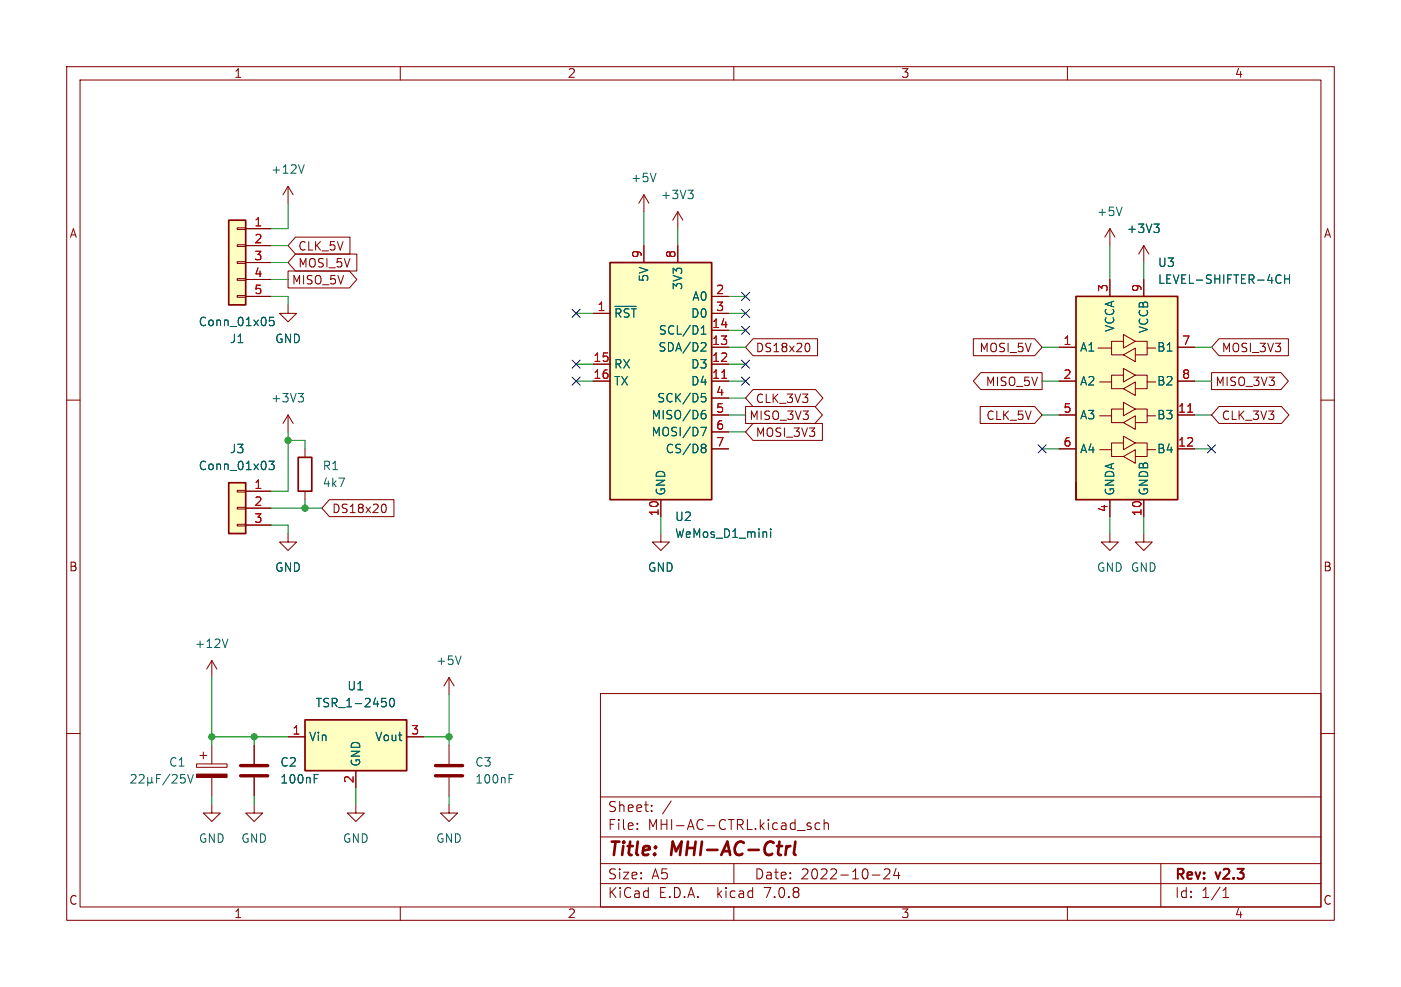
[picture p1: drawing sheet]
<svg xmlns="http://www.w3.org/2000/svg" width="210mm" height="148mm" viewBox="0 0 210 148" stroke-linecap="round" stroke-linejoin="round" font-family="sans-serif">
<g fill="none" stroke="#840000" stroke-width=".15">
<path d="M10 10h190v128h-190zM12 12h186v124h-186zM60 10v2M110 10v2M160 10v2M35.6 39.2h1.2v.3h-1.2zM35.6 36.7h1.2v.3h-1.2zM35.6 34.2h1.2v.2h-1.2zM36.8 34.3h3.8M36.8 36.8h3.8M36.8 39.4h3.8M43.2 27.9l-.8 1.3"/>
<path d="M43.2 27.9v2.6M43.2 27.9l.7 1.3M44.3 35.6h8.2v2.5h-8.2l-1.1-1.3zM44.3 38.1h9.2v2.5h-9.2l-1.1-1.2zM96.5 29.2l-.7 1.3M96.5 29.2v2.6M96.5 36.8v2.6M96.5 29.2l.8 1.3M101.6 31.8l-.8 1.2M101.6 31.8v2.5M101.6 36.8v2.6M101.6 31.8l.8 1.2"/>
<path d="M166.4 34.3l-.8 1.3M166.4 34.3v2.5M166.4 34.3l.7 1.3M171.4 36.8l-.7 1.3M171.4 36.8v2.6M171.4 36.8l.8 1.3M10 60h2M35.6 44.3h1.2v.3h-1.2zM35.6 41.8h1.2v.2h-1.2zM36.8 41.9h3.8M36.8 44.5h3.8M43.2 45.7v1.3h1.2l-1.2 1.3-1.3-1.3h1.3"/>
<path d="M43.2 40.6h9.2l1.1 1.3-1.1 1.3h-9.2zM88.9 57.2h2.5M88.9 47h2.5M88.9 54.6h2.5M106.7 44.5h2.5M106.7 52.1h2.5M106.7 57.2h2.5M106.7 47h2.5M106.7 54.6h2.5M106.7 49.5h2.5M106.7 59.7h2.5M112.9 58.4h9.3l1.2 1.3-1.2 1.3h-9.3l-1.1-1.3z"/>
<path d="M112.9 50.8h9.7v2.5h-9.7l-1.1-1.2zM121 51.5a.69 .69 0 0 1 .5 .5 .69 .69 0 0 1-.3 .7h-.2M145.9 50.8h9.2l1.1 1.3-1.1 1.2h-9.2zM147 55.9h9.2v2.5h-9.2l-1.1-1.2zM158.7 52.1h2.6M158.7 57.2h2.6M164.6 52.2h2v1h1.8M164.8 57.3h1.8v1h1.8M166.4 41.9v2.6M168.4 56.3h-1.8v1M168.4 51.2h-1.8v1M168.4 58.3l1.8-1v2z"/>
<path d="M168.4 53.2l1.8-1v2zM168.4 55.2l1.8 1.1-1.8 1zM168.4 50.2l1.8 1-1.8 1zM170.2 56.3h1.8v1h1.2M170.2 51.2h1.8v1h1.2M171.4 41.9v2.6M172 57.3v1h-1.8M172 52.2v1h-1.8M176.5 52.1h2.6M176.5 57.2h2.6M181.6 55.9h10.4l1.1 1.3-1.1 1.2h-10.4zM182.7 50.8h10.4v2.5h-10.4l-1.1-1.2z"/>
<path d="M198 60h2M35.6 78.6h1.2v.3h-1.2zM35.6 76.1h1.2v.2h-1.2zM35.6 73.5h1.2v.3h-1.2zM36.8 73.7h3.8M36.8 76.2h3.8M36.8 78.7h3.8M43.2 62.2v2.6M43.2 62.2l-.8 1.3M43.2 62.2l.7 1.3M45.7 67.3v1.3M45.7 73.7v1.2"/>
<path d="M49.4 74.9h9.7v2.6h-9.7l-1.1-1.3zM57.5 75.6a.69 .69 0 0 1 .5 .5 .69 .69 0 0 1-.3 .7l-.2 .1M99.1 74.9v2.6M106.7 62.2h2.5M106.7 67.3h2.5M106.7 64.8h2.5M111.8 61h10.4l1.1 1.2-1.1 1.3h-10.4zM112.9 63.5h10.4v2.5h-10.4l-1.1-1.2zM146.9 61h8.2l1.1 1.2-1.1 1.3h-8.2zM158.7 62.2h2.6M158.7 67.3h2.6M164.8 67.4h1.8v1.1h1.8"/>
<path d="M164.8 62.4h1.8v1h1.8M166.4 74.9v2.6M168.4 66.4h-1.8v1M168.4 61.3h-1.8v1.1M168.4 68.5l1.8-1.1v2.1zM168.4 63.4l1.8-1v2zM168.4 65.4l1.8 1-1.8 1zM168.4 60.3l1.8 1-1.8 1.1zM170.2 66.4h1.8v1h1.2M170.2 61.3h1.8v1.1h1.2M171.4 74.9v2.6M172 67.4v1.1h-1.8"/>
<path d="M172 62.4v1h-1.8M176.5 62.2h2.6M176.5 67.3h2.6M182.7 61h9.4l1.1 1.2-1.1 1.3h-9.4l-1.1-1.3zM31.7 99.1v2.5M31.7 99.1l-.7 1.2M31.7 99.1l.8 1.2M43.2 80v1.3h1.2l-1.2 1.3-1.3-1.3h1.3M99.1 80v1.3h-1.3l1.3 1.3 1.2-1.3h-1.2M166.4 80v1.3h-1.3l1.3 1.3 1.2-1.3h-1.2M171.4 80v1.3h-1.2l1.2 1.3 1.3-1.3h-1.3M10 110h2"/>
<path d="M29.5 114.6h4.5v.5h-4.5zM30 113.3h1M30.5 112.8v1M31.7 111.8v2.8M31.7 116.6v2.8M38.1 111.8v2.8M38.1 116.6v2.8M43.2 110.5h2.5M53.3 115.6v2.5M61 110.5h2.5M67.3 101.6l-.8 1.3M67.3 101.6v2.5"/>
<path d="M67.3 111.8v2.8M67.3 116.6v2.8M67.3 101.6l.8 1.3M90 104h108v32h-108zM90 119.5h108M198 110h2M31.7 120.7v1.2h1.3l-1.3 1.3-1.2-1.3h1.2M38.1 120.7v1.2h1.3l-1.3 1.3-1.3-1.3h1.3M53.3 120.7v1.2h1.3l-1.3 1.3-1.2-1.3h1.2M60 136v2M67.3 120.7v1.2h1.3l-1.3 1.3-1.3-1.3h1.3M90 132.5h108"/>
<path d="M90 129.5h108M90 125.5h108M95.5 124.2v.2M95.5 123.5v.1M97.7 121.5v.2M97.7 120.8v.1M100.6 120.1l-1.3 1.9M110 136v2M110 129.5v3M121 123.8l.5 .2 .1 .1-.1 .2-.4 .1M121 123.5h.5M122.9 123.5l-.4-.1-.3 .3v.4l.1 .2h.6"/>
<path d="M123.5 123.5a.37 .37 0 0 1 .7 .1v.8M123.5 122.9v1.5M130.8 131.2h1.1M132.5 130.4l.3-.1 .5 .1a.41 .41 0 0 1 0 .5l-.8 .9h.9M134.3 130.2l-.3 1.1h.9M134.7 130.8v1M160 136v2M174 129.5v6.5M183.3 134.6h.9M183.3 133.5l.5-.4v1.5"/>
</g>
<path d="M117.9 126.9l-.2 1.3M118.5 126.9a.59 .59 0 0 0-.6 .4M119.2 126.2l-.2 1.7 .3 .3" fill="none" stroke="#840000" stroke-width=".4"/>
<g fill="none" stroke="#006464" stroke-width=".15">
<path d="M45.6 24.7l-.4 1.3M98.3 26l-.4 1.2M103.1 28.5h.8l-.4 .5M103.7 29l.2 .2v.3l-.2 .3M168.2 31.1l-.4 1.2M173 33.6h.7l-.4 .5M173.5 34.1l.2 .2v.3l-.2 .3M41 47.6h-.6v.6l.1-.1h.5l.1 .2-.1 .4-.1 .1-.5-.1M44.7 59h.8l-.4 .5M45.2 59.5l.3 .2v.3l-.3 .3M92.2 45.9h3.2M105.1 50.1h.7"/>
<path d="M105.1 49.2l.4-.4v1.3M105.2 59h.6M105.3 51.4h.4l.1 .3-.8 .9h.8M105.3 59.5h.3l.2 .2-.1 .5-.4 .1M191.7 41.2l.3 .1M192 42.4l-.3 .1M192.6 41.2v1.3M192.6 41.8h.7M193.3 41.2v1.3M40.3 69.2h.8l-.4 .4 .3 .2v.5l-.1 .1h-.4l-.2-.1M105 64.1h.9l-.6 1.2M105.3 62l.4 .1 .1 .2v.4l-.5 .1"/>
<path d="M105.3 66.6h.3l.2 .3-.2 .3M105.3 67.2h.3M105.6 67.2l.2 .2v.2l-.1 .2-.4 .1M105.7 61.5l-.4 .1M115.5 79.3v.1M115.5 79.7v.9M34.2 95.8l-.5 1.3M69.1 98.4l-.4 1.2M19.7 116.3l.4-.2 .2 .2 .1 .2-.8 .9h.8M20.9 116.3l.5-.2 .1 .2 .1 .2-.8 .9h.8M22.1 117.2l.2 .2h.3l.1-.2M22.1 116.6v1.2"/>
<path d="M22.7 117.2l.2 .2M22.7 116.6v.6M23.5 116.8h.4M24.1 116.1h-.6v1.3M25.5 116.1l-1.1 1.6M25.8 116.3l.5-.2 .2 .2 .1 .2-.8 .9h.8M27.7 116.1h-.6l-.1 .7 .2-.2 .4 .1 .2 .2-.1 .4-.2 .1-.5-.1M28.1 116.1l.5 1.3 .4-1.3M47.1 116.1h.6M47.1 116.8h.4M57.2 104.7h.6M57.8 105.3l.1 .1-.1 .5"/>
<path d="M58.5 104.8l.2-.1a.68 .68 0 0 1 .4 .7 .68 .68 0 0 1-.4 .6l-.2-.1-.1-.4zM76.3 116.1h.6M76.3 116.8h.4"/>
</g>
<g fill="#ffffc2" stroke="#ffffc2" stroke-width=".15">
<path d="M34.3 72.4h2.5v7.6h-2.5z"/>
<path d="M34.3 33h2.5v12.7h-2.5z"/>
<path d="M161.3 44.5h15.2v30.4h-15.2z"/>
<path d="M91.4 39.4h15.3v35.5h-15.3z"/>
<path d="M45.7 108h15.3v7.6h-15.3z"/>
</g>
<path d="M34.3 33h2.5v12.7h-2.5zM91.4 39.4h15.3v35.5h-15.3zM161.3 44.5h15.2v30.4h-15.2zM34.3 72.4h2.5v7.6h-2.5zM44.7 68.6h2v5.1h-2zM161.3 72.4v2.5zM45.7 108h15.3v7.6h-15.3z" fill="none" stroke="#840000" stroke-width=".25"/>
<path d="M29.5 116.1h4.5v.5h-4.5z" fill="#840000" stroke="#840000" stroke-width=".15"/>
<path d="M108.2 56.7h.7M178 61.8h.8" fill="none" stroke="#a90000" stroke-width=".15"/>
<path d="M36.1 116.3h4M36.1 114.8h4M65.3 116.3h4M65.3 114.8h4" fill="none" stroke="#840000" stroke-width=".51"/>
<g fill="none" stroke="#009600" stroke-width=".15">
<path d="M40.6 39.4h2.6M40.6 36.8h2.6M43.2 30.5v3.8h-2.6M96.5 31.8v5M101.6 34.3v2.5M166.4 36.8v5.1M171.4 39.4v2.5M40.6 44.5h2.6v1.2M40.6 41.9h2.6M86.4 57.2h2.5M86.4 47h2.5M86.4 54.6h2.5"/>
<path d="M109.2 57.2h2.6M109.2 47h2.6M109.2 49.5h2.6M109.2 52.1h2.6M109.2 54.6h2.6M109.2 59.7h2.6M109.2 44.5h2.6M156.2 57.2h2.5M156.2 52.1h2.5M179.1 57.2h2.5M179.1 52.1h2.5M40.6 76.2h7.7"/>
<path d="M40.6 78.7h2.6v1.3M43.2 64.8v8.9h-2.6M43.2 66h2.5v1.3M45.7 74.9v1.3M99.1 77.5v2.5M109.2 62.2h2.6M109.2 64.8h2.6M156.2 67.3h2.5M156.2 62.2h2.5M166.4 77.5v2.5M171.4 77.5v2.5M179.1 67.3h2.5"/>
<path d="M179.1 62.2h2.5M31.7 110.5h11.5M31.7 101.6v10.2M31.7 119.4v1.3M38.1 110.5v1.3M38.1 119.4v1.3M53.3 118.1v2.6M63.5 110.5h3.8M67.3 104.1v7.7M67.3 119.4v1.3"/>
</g>
<g fill="none" stroke="#000084" stroke-width=".15">
<path d="M85.8 56.5l1.2 1.3M85.8 54l1.2 1.2M85.8 46.4l1.2 1.2M87 56.5l-1.2 1.3M87 54l-1.2 1.2M87 46.4l-1.2 1.2M111.2 46.4l1.2 1.2M111.2 48.9l1.2 1.2M111.2 43.8l1.2 1.3M111.2 54l1.2 1.2M111.2 56.5l1.2 1.3M112.4 46.4l-1.2 1.2"/>
<path d="M112.4 48.9l-1.2 1.2M112.4 43.8l-1.2 1.3M112.4 54l-1.2 1.2M112.4 56.5l-1.2 1.3M155.6 66.7l1.2 1.2M156.8 66.7l-1.2 1.2M181 66.7l1.2 1.2M182.2 66.7l-1.2 1.2"/>
</g>
<g fill="#009600" stroke="#009600" stroke-width=".15">
<circle cx="43.2" cy="66" r=".46"/>
<circle cx="38.1" cy="110.5" r=".46"/>
<circle cx="31.7" cy="110.5" r=".46"/>
<circle cx="67.3" cy="110.5" r=".46"/>
<circle cx="45.7" cy="76.2" r=".46"/>
</g>
<g font-size="2.8" fill="#840000">
<text x="91" y="128.9">Title:</text>
<text x="100.7" y="128.9">MHI-AC-Ctrl</text>
</g>
<g font-size="2.1" fill="#840000">
<text x="91" y="124.7">File:</text>
<text x="91" y="122">Sheet:</text>
<text x="97.1" y="124.7">MHI-AC-CTRL.kicad_sch</text>
<text x="91" y="134.9">KiCad</text>
<text x="91" y="132.1">Size:</text>
<text x="97.7" y="132.1">A5</text>
<text x="98.7" y="134.9">E.D.A.</text>
<text x="107.6" y="134.9">kicad</text>
<text x="113" y="132.1">Date:</text>
<text x="114.9" y="134.9">7.0.8</text>
<text x="120" y="132.1">2022-10-24</text>
<text x="176" y="132.3">Rev:</text>
<text x="176" y="134.9">Id:</text>
<text x="180.1" y="134.9">1/1</text>
<text x="182.4" y="132.3">v2.3</text>
</g>
<g font-size="1.8" fill="#840000">
<text x="35" y="11.9">1</text>
<text x="85" y="11.9">2</text>
<text x="135" y="11.9">3</text>
<text x="185" y="11.9">4</text>
<text x="10.3" y="35.9">A</text>
<text x="198.4" y="35.9">A</text>
<text x="44.6" y="37.8">CLK_5V</text>
<text x="44.6" y="40.3">MOSI_5V</text>
<text x="43.7" y="42.9">MISO_5V</text>
<text x="113.2" y="53">DS18x20</text>
<text x="146.7" y="53">MOSI_5V</text>
<text x="183" y="53">MOSI_3V3</text>
<text x="147.7" y="58.1">MISO_5V</text>
<text x="182.1" y="58.1">MISO_3V3</text>
<text x="112.2" y="63.2">MISO_3V3</text>
<text x="113.2" y="60.6">CLK_3V3</text>
<text x="113.2" y="65.7">MOSI_3V3</text>
<text x="147.7" y="63.2">CLK_5V</text>
<text x="183" y="63.2">CLK_3V3</text>
<text x="49.7" y="77.2">DS18x20</text>
<text x="10.3" y="85.9">B</text>
<text x="198.3" y="85.9">B</text>
<text x="10.3" y="135.9">C</text>
<text x="35" y="137.9">1</text>
<text x="85" y="137.9">2</text>
<text x="135" y="137.9">3</text>
<text x="185" y="137.9">4</text>
<text x="198.3" y="135.9">C</text>
</g>
<g font-size="1.8" fill="#006464">
<text x="40.5" y="26.3">+12V</text>
<text x="94.5" y="27.5">+5V</text>
<text x="99" y="30.1">+3V3</text>
<text x="164.3" y="32.6">+5V</text>
<text x="168.8" y="35.2">+3V3</text>
<text x="173.5" y="40.2">U3</text>
<text x="91.9" y="47.9">~{RST}</text>
<text x="97.4" y="42.4" transform="rotate(-90 97.4 42.4)">5V</text>
<text x="102.5" y="43.6" transform="rotate(-90 102.5 43.6)">3V3</text>
<text x="103.5" y="47.9">D0</text>
<text x="103.7" y="45.3">A0</text>
<text x="173.5" y="42.8">LEVEL-SHIFTER-4CH</text>
<text x="29.7" y="49.1">Conn_01x05</text>
<text x="34.4" y="51.7">J1</text>
<text x="41.1" y="51.7">GND</text>
<text x="98.6" y="52.9">SDA/D2</text>
<text x="98.7" y="50.4">SCL/D1</text>
<text x="161.8" y="52.9">A1</text>
<text x="167.2" y="49.9" transform="rotate(-90 167.2 49.9)">VCCA</text>
<text x="172.3" y="50.1" transform="rotate(-90 172.3 50.1)">VCCB</text>
<text x="173.3" y="52.9">B1</text>
<text x="91.9" y="55.5">RX</text>
<text x="91.9" y="58">TX</text>
<text x="103.5" y="58">D4</text>
<text x="103.5" y="55.5">D3</text>
<text x="161.8" y="58">A2</text>
<text x="173.3" y="58">B2</text>
<text x="40.5" y="60.6">+3V3</text>
<text x="97.6" y="63.1">MISO/D6</text>
<text x="97.6" y="65.6">MOSI/D7</text>
<text x="98.4" y="60.6">SCK/D5</text>
<text x="161.8" y="63.1">A3</text>
<text x="173.3" y="63.1">B3</text>
<text x="29.7" y="70.7">Conn_01x03</text>
<text x="34.4" y="68.2">J3</text>
<text x="48.3" y="70.7">R1</text>
<text x="99.7" y="68.2">CS/D8</text>
<text x="161.8" y="68.2">A4</text>
<text x="173.3" y="68.2">B4</text>
<text x="48.3" y="73.3">4k7</text>
<text x="99.9" y="74.4" transform="rotate(-90 99.9 74.4)">GND</text>
<text x="167.2" y="74.4" transform="rotate(-90 167.2 74.4)">GNDA</text>
<text x="172.3" y="74.4" transform="rotate(-90 172.3 74.4)">GNDB</text>
<text x="101.1" y="78.3">U2</text>
<text x="101.1" y="80.9">WeMos_D1_mini</text>
<text x="41.1" y="86">GND</text>
<text x="97" y="86">GND</text>
<text x="164.3" y="86">GND GND</text>
<text x="29.1" y="97.4">+12V</text>
<text x="65.3" y="99.9">+5V</text>
<text x="47.2" y="106.3">TSR_1-2450</text>
<text x="52" y="103.7">U1</text>
<text x="46.2" y="111.4">Vin</text>
<text x="56.1" y="111.4">Vout</text>
<text x="25.2" y="115.2">C1</text>
<text x="41.9" y="115.2">C2</text>
<text x="41.9" y="117.7">100nF</text>
<text x="54.2" y="115.1" transform="rotate(-90 54.2 115.1)">GND</text>
<text x="71.1" y="115.2">C3</text>
<text x="71.1" y="117.7">100nF</text>
<text x="29.7" y="126.6">GND</text>
<text x="36.1" y="126.6">GND</text>
<text x="51.3" y="126.6">GND</text>
<text x="65.3" y="126.6">GND</text>
</g>
<g font-size="1.8" fill="#a90000">
<text x="38" y="34">1</text>
<text x="38" y="36.6">2</text>
<text x="38" y="39.1">3</text>
<text x="38" y="41.7">4</text>
<text x="96.3" y="38.8" transform="rotate(-90 96.3 38.8)">9</text>
<text x="101.3" y="38.8" transform="rotate(-90 101.3 38.8)">8</text>
<text x="38" y="44.2">5</text>
<text x="89.5" y="46.7">1</text>
<text x="107.2" y="44.2">2</text>
<text x="107.2" y="46.7">3</text>
<text x="166.1" y="43.9" transform="rotate(-90 166.1 43.9)">3</text>
<text x="171.2" y="43.9" transform="rotate(-90 171.2 43.9)">9</text>
<text x="106.6" y="51.8">13</text>
<text x="106.6" y="49.3">14</text>
<text x="159.3" y="51.8">1</text>
<text x="177.1" y="51.8">7</text>
<text x="88.9" y="54.4">15</text>
<text x="88.9" y="56.9">16</text>
<text x="106.6" y="56.9">11</text>
<text x="106.6" y="54.4">12</text>
<text x="107.2" y="59.4">4</text>
<text x="159.3" y="56.9">2</text>
<text x="177.1" y="56.9">8</text>
<text x="107.2" y="62">5</text>
<text x="107.2" y="64.5">6</text>
<text x="159.3" y="62">5</text>
<text x="176.5" y="62">11</text>
<text x="107.2" y="67.1">7</text>
<text x="159.3" y="67.1">6</text>
<text x="176.5" y="67.1">12</text>
<text x="38" y="73.4">1</text>
<text x="38" y="75.9">2</text>
<text x="98.8" y="77.5" transform="rotate(-90 98.8 77.5)">10</text>
<text x="166.1" y="76.9" transform="rotate(-90 166.1 76.9)">4</text>
<text x="171.2" y="77.5" transform="rotate(-90 171.2 77.5)">10</text>
<text x="38" y="78.5">3</text>
<text x="43.7" y="110.2">1</text>
<text x="61.5" y="110.2">3</text>
<text x="53.1" y="117.5" transform="rotate(-90 53.1 117.5)">2</text>
</g>
</svg>
